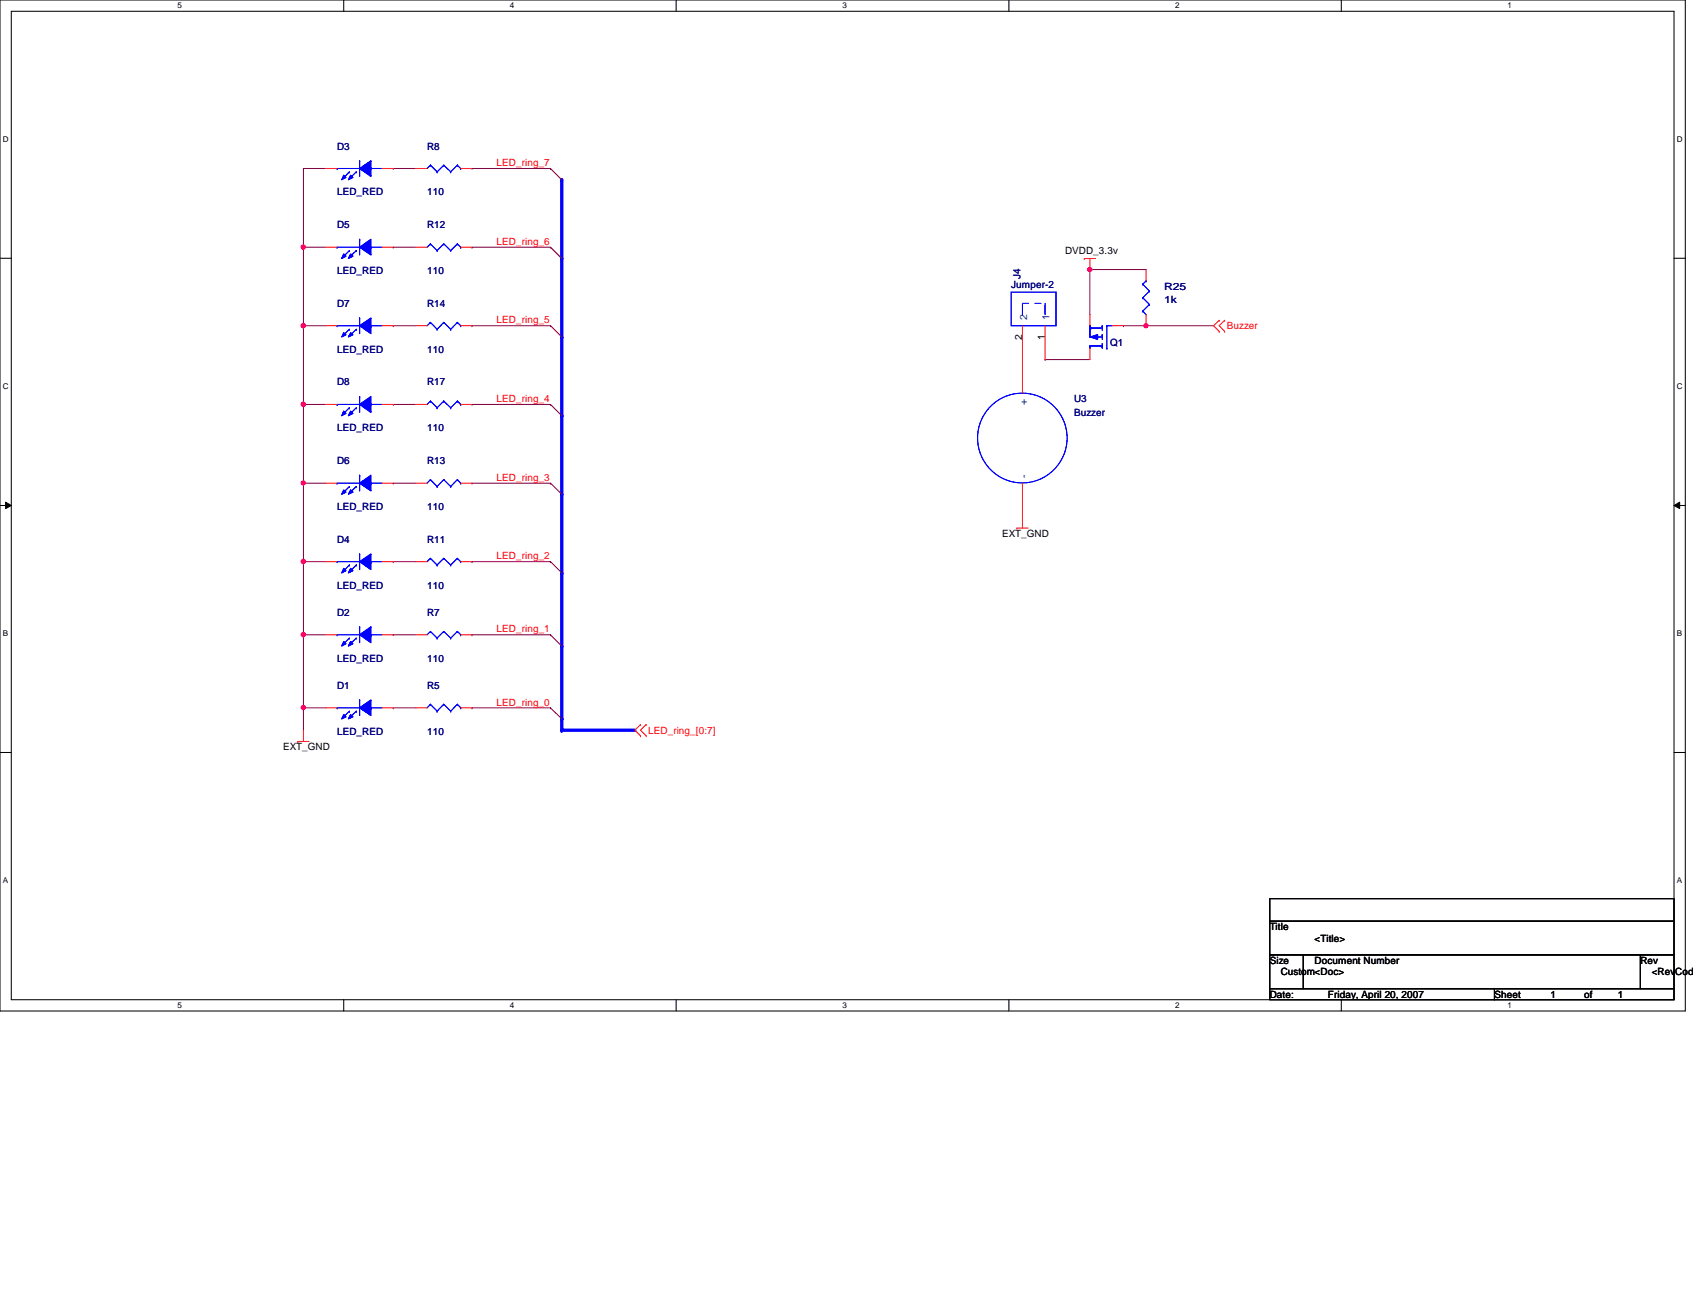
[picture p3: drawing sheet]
<svg xmlns="http://www.w3.org/2000/svg" width="279mm" height="216mm" viewBox="0 0 279 216" stroke-linecap="round" stroke-linejoin="round" font-family="sans-serif">
<path d="M0 0h278.1v166.9h-278.1zM1.9 1.9h274.4v163.1h-274.4z" fill="none" stroke="#000" stroke-width=".17"/>
<g fill="#fff">
<path d="M29.3 .2h.7v1.5h-.7z"/>
<path d="M29.3 165.2h.7v1.5h-.7z"/>
</g>
<path d="M56.7 0v1.9M56.7 165v1.9" fill="none" stroke="#000" stroke-width=".17"/>
<g fill="#fff">
<path d="M84.2 .2h.7v1.5h-.7z"/>
<path d="M84.2 165.2h.7v1.5h-.7z"/>
</g>
<path d="M111.6 0v1.9M111.6 165v1.9" fill="none" stroke="#000" stroke-width=".17"/>
<g fill="#fff">
<path d="M139 .2h.7v1.5h-.7z"/>
<path d="M139 165.2h.7v1.5h-.7z"/>
</g>
<path d="M166.5 0v1.9M166.5 165v1.9" fill="none" stroke="#000" stroke-width=".17"/>
<g fill="#fff">
<path d="M193.9 .2h.7v1.5h-.7z"/>
<path d="M193.9 165.2h.7v1.5h-.7z"/>
</g>
<path d="M221.4 0v1.9M221.4 165v1.9" fill="none" stroke="#000" stroke-width=".17"/>
<g fill="#fff">
<path d="M248.8 .2h.7v1.5h-.7z"/>
<path d="M248.8 165.2h.7v1.5h-.7z"/>
<path d="M.5 22.2h.9v1.5h-.9z"/>
<path d="M276.7 22.2h1v1.5h-1z"/>
<path d="M.5 63h.9v1.5h-.9z"/>
<path d="M276.7 63h1v1.5h-1z"/>
</g>
<path d="M0 42.6h1.9M276.3 42.6h1.8" fill="none" stroke="#000" stroke-width=".17"/>
<g fill="#fff">
<path d="M.5 103.8h.8v1.5h-.8z"/>
<path d="M276.7 103.8h.9v1.5h-.9z"/>
</g>
<path d="M0 83.4h1.9M.9 82.9l1 .5-1 .5zM276.3 83.4l.9-.5v1zM276.3 83.4h1.8" fill="none" stroke="#000" stroke-width=".17"/>
<path d="M.9 82.9l1 .5-1 .5zM276.3 83.4l.9-.5v1z" fill="#000"/>
<g fill="#fff">
<path d="M.5 144.6h.8v1.4h-.8z"/>
<path d="M276.7 144.6h.9v1.4h-.9z"/>
</g>
<path d="M0 124.2h1.9M276.3 124.2h1.8" fill="none" stroke="#000" stroke-width=".17"/>
<g fill="none" stroke="#800040" stroke-width=".17">
<path d="M50.1 27.8h.1M50.1 27.8h3.7M64.9 27.8h.1M64.9 27.8h3.7M77.9 27.8h.1M77.9 27.8h12.9M50.1 53.8h.1M50.1 40.8h.1M50.1 53.8h3.7M50.1 40.8h3.7M64.9 53.8h.1M64.9 40.8h.1"/>
<path d="M64.9 53.8h3.7M64.9 40.8h3.7M77.9 53.8h.1M77.9 40.8h.1M77.9 53.8h12.9M77.9 40.8h12.9M50.1 79.8h.1M50.1 66.8h.1M50.1 79.8h3.7M50.1 66.8h3.7M64.9 79.8h.1M64.9 66.8h.1"/>
<path d="M64.9 79.8h3.7M64.9 66.8h3.7M77.9 79.8h.1M77.9 66.8h.1M77.9 79.8h12.9M77.9 66.8h12.9M50.1 92.7h.1M50.1 92.7h3.7M64.9 92.7h.1M64.9 92.7h3.7M77.9 92.7h.1M77.9 92.7h12.9"/>
<path d="M50.1 116.8h.1M50.1 104.8h.1M50.1 116.8h3.7M50.1 104.8h3.7M64.9 116.8h.1M64.9 104.8h.1M64.9 116.8h3.7M64.9 104.8h3.7M77.9 116.8h.1M77.9 104.8h.1M77.9 116.8h12.9M77.9 104.8h12.9"/>
</g>
<path d="M92.7 29.7v13" fill="none" stroke="#00f" stroke-width=".55"/>
<circle cx="92.7" cy="29.7" r=".28" fill="#00f"/>
<path d="M92.7 42.7v12.9" fill="none" stroke="#00f" stroke-width=".55"/>
<circle cx="92.7" cy="42.7" r=".28" fill="#00f"/>
<path d="M92.7 55.6v13" fill="none" stroke="#00f" stroke-width=".55"/>
<circle cx="92.7" cy="55.6" r=".28" fill="#00f"/>
<path d="M92.7 68.6v13" fill="none" stroke="#00f" stroke-width=".55"/>
<circle cx="92.7" cy="68.6" r=".28" fill="#00f"/>
<path d="M92.7 81.6v13" fill="none" stroke="#00f" stroke-width=".55"/>
<circle cx="92.7" cy="81.6" r=".28" fill="#00f"/>
<path d="M92.7 94.6v12" fill="none" stroke="#00f" stroke-width=".55"/>
<circle cx="92.7" cy="94.6" r=".28" fill="#00f"/>
<path d="M92.7 106.6v12.1" fill="none" stroke="#00f" stroke-width=".55"/>
<circle cx="92.7" cy="106.6" r=".28" fill="#00f"/>
<path d="M92.7 118.7v1.8" fill="none" stroke="#00f" stroke-width=".55"/>
<circle cx="92.7" cy="118.7" r=".28" fill="#00f"/>
<path d="M92.7 120.5h12.1" fill="none" stroke="#00f" stroke-width=".55"/>
<circle cx="92.7" cy="120.5" r=".28" fill="#00f"/>
<path d="M179.9 44.5h.1M179.9 44.5v7.4" fill="none" stroke="#800040" stroke-width=".17"/>
<circle cx="179.9" cy="44.5" r=".36" fill="#f0f"/>
<circle cx="179.9" cy="44.5" r=".36" fill="none" stroke="#f0f" stroke-width=".17"/>
<path d="M189.1 53.8h.1M189.1 53.8h11.2" fill="none" stroke="#800040" stroke-width=".17"/>
<circle cx="189.1" cy="53.8" r=".36" fill="#f0f"/>
<circle cx="189.1" cy="53.8" r=".36" fill="none" stroke="#f0f" stroke-width=".17"/>
<path d="M50.1 27.8h.1M50.1 27.8v26M50.1 40.8h.1M172.5 59.4h.1M172.5 59.4h7.4" fill="none" stroke="#800040" stroke-width=".17"/>
<circle cx="50.1" cy="53.8" r=".36" fill="#f0f"/>
<circle cx="50.1" cy="53.8" r=".36" fill="none" stroke="#f0f" stroke-width=".17"/>
<circle cx="50.1" cy="40.8" r=".37" fill="#f0f"/>
<circle cx="50.1" cy="40.8" r=".37" fill="none" stroke="#f0f" stroke-width=".17"/>
<path d="M50.1 79.8h.1M50.1 79.8v12.9" fill="none" stroke="#800040" stroke-width=".17"/>
<circle cx="50.1" cy="79.7" r=".36" fill="#f0f"/>
<circle cx="50.1" cy="79.7" r=".36" fill="none" stroke="#f0f" stroke-width=".17"/>
<path d="M50.1 116.8h.1M50.1 116.8v3.7" fill="none" stroke="#800040" stroke-width=".17"/>
<circle cx="50.1" cy="116.8" r=".36" fill="#f0f"/>
<circle cx="50.1" cy="116.8" r=".36" fill="none" stroke="#f0f" stroke-width=".17"/>
<path d="M50.1 53.8h.1M50.1 53.8v13" fill="none" stroke="#800040" stroke-width=".17"/>
<circle cx="50.1" cy="53.8" r=".36" fill="#f0f"/>
<circle cx="50.1" cy="53.8" r=".36" fill="none" stroke="#f0f" stroke-width=".17"/>
<path d="M50.1 66.8h.1M50.1 66.8v13" fill="none" stroke="#800040" stroke-width=".17"/>
<circle cx="50.1" cy="66.7" r=".37" fill="#f0f"/>
<circle cx="50.1" cy="66.7" r=".37" fill="none" stroke="#f0f" stroke-width=".17"/>
<path d="M50.1 92.7h.1M50.1 92.7v12.1" fill="none" stroke="#800040" stroke-width=".17"/>
<circle cx="50.1" cy="92.7" r=".37" fill="#f0f"/>
<circle cx="50.1" cy="92.7" r=".37" fill="none" stroke="#f0f" stroke-width=".17"/>
<path d="M50.1 104.8h.1M50.1 104.8v12" fill="none" stroke="#800040" stroke-width=".17"/>
<circle cx="50.1" cy="104.7" r=".37" fill="#f0f"/>
<circle cx="50.1" cy="104.7" r=".37" fill="none" stroke="#f0f" stroke-width=".17"/>
<g fill="none" stroke="#800040" stroke-width=".17">
<path d="M90.8 27.8h.1M90.8 27.8l1.9 1.9M90.8 53.8h.1M90.8 40.8h.1M90.8 53.8l1.9 1.8M90.8 40.8l1.9 1.9M179.9 44.5h.1M179.9 44.5h9.2M185.4 53.8h.1M185.4 53.8h3.7M90.8 79.8h.1M90.8 66.8h.1"/>
<path d="M90.8 79.8l1.9 1.8M90.8 66.8l1.9 1.8M90.8 92.7h.1M90.8 92.7l1.9 1.9M90.8 116.8h.1M90.8 104.8h.1M90.8 116.8l1.9 1.9M90.8 104.8l1.9 1.8"/>
</g>
<g fill="none" stroke="#f00" stroke-width=".17">
<path d="M68.6 40.8h1.9M76 40.8h1.9M178.9 42.7h.1M178.9 42.7h1.9M179.9 44.5h.1M179.9 42.7v1.8M189.1 44.5v1.9M189.1 51.9v1.9M201.2 52.9h.1M201.2 54.7h.1M201.2 52.9l-.9 .9 .9 .9M202.1 54.7h.1"/>
<path d="M202.1 52.9h.1M202.1 52.9l-.9 .9 .9 .9M68.6 66.8h1.9M76 66.8h1.9M68.6 92.7h1.9M76 92.7h1.9M167.8 87.2h.1M167.8 87.2h1.9M168.7 85.3h.1M168.7 85.3v1.9M105.7 119.6h.1M105.7 119.6l-.9 .9 .9 1"/>
<path d="M106.6 119.6h.1M106.6 119.6l-.9 .9 .9 1M49.1 122.4h.1M49.1 122.4h1.9M50.1 120.5h.1M50.1 120.5v1.9M105.7 121.5h.1M106.6 121.5h.1"/>
</g>
<path d="M209.5 148.3h66.8v3.8h-66.8zM209.5 152.1h66.8v5.5h-66.8zM209.5 157.6h5.6v5.6h-5.6zM215.1 157.6h55.6v5.6h-55.6zM270.7 157.6h5.6v5.6h-5.6zM209.5 163.2h37.1v1.8h-37.1zM246.6 163.2h29.7v1.8h-29.7z" fill="none" stroke="#000" stroke-width=".17"/>
<g fill="none" stroke="#00f" stroke-width=".17">
<path d="M71 40.3h.1M71 40.3l-.5 .5M71 40.3l1.1 1.1M72.1 41.4h.1M73.2 40.3h.1M73.2 40.3l-1.1 1.1M73.2 40.3l1.2 1.1M74.4 41.4h.1M75.5 40.3h.1M75.5 40.3l-1.1 1.1M75.5 40.3l.5 .5M76 40.8h.1"/>
<path d="M188.6 51.4h.1M188.6 49.1h.1M188.6 46.9h.1M188.6 51.4l.5 .5M188.6 49.1l1.1 1.1M188.6 46.9l1.1 1.1M189.1 46.4h.1M189.1 46.4l-.5 .5M189.7 50.2h.1M189.7 48h.1M189.7 50.2l-1.1 1.2M189.7 48l-1.1 1.1"/>
<path d="M71 66.2h.1M71 66.2l-.5 .6M71 66.2l1.1 1.1M72.1 67.3h.1M73.2 66.2h.1M73.2 66.2l-1.1 1.1M73.2 66.2l1.2 1.1M74.4 67.3h.1M75.5 66.2h.1M75.5 66.2l-1.1 1.1M75.5 66.2l.5 .6M76 66.8h.1"/>
<path d="M71 92.2h.1M71 92.2l-.5 .5M71 92.2l1.1 1.1M72.1 93.3h.1M73.2 92.2h.1M73.2 92.2l-1.1 1.1M73.2 92.2l1.2 1.1M74.4 93.3h.1M75.5 92.2h.1M75.5 92.2l-1.1 1.1M75.5 92.2l.5 .5M76 92.7h.1"/>
<path d="M55.6 116.8h.1M55.6 116.8h3.8M59.4 115.5h.1M59.4 115.5v2.6M61.2 116.8h.1M61.2 116.8h1.8"/>
</g>
<path d="M59.4 116.8l1.8-1.3v2.6z" fill-rule="evenodd" fill="#00f"/>
<path d="M59.4 116.8l1.8-1.3v2.6z" fill="none" stroke="#00f" stroke-width=".17"/>
<path d="M56.7 117.9l.4 .4-.7 .4z" fill-rule="evenodd" fill="#00f"/>
<path d="M56.7 117.9l.4 .4-.7 .4z" fill="none" stroke="#00f" stroke-width=".17"/>
<path d="M57.9 117.9l.4 .4-.8 .4z" fill-rule="evenodd" fill="#00f"/>
<path d="M55.6 116.8h.1M55.6 116.8h3.8M57.7 117.4h.1M57.7 117.4l-1.1 1.1M57.9 117.9l.4 .4-.8 .4zM58.8 117.4h.1M58.8 117.4l-1.1 1.1M59.4 115.5h.1M59.4 115.5v2.6M61.2 116.8h.1M61.2 116.8h1.8" fill="none" stroke="#00f" stroke-width=".17"/>
<path d="M59.4 116.8l1.8-1.3v2.6z" fill-rule="evenodd" fill="#00f"/>
<path d="M59.4 116.8l1.8-1.3v2.6z" fill="none" stroke="#00f" stroke-width=".17"/>
<path d="M56.7 117.9l.4 .4-.7 .4z" fill-rule="evenodd" fill="#00f"/>
<path d="M56.7 117.9l.4 .4-.7 .4z" fill="none" stroke="#00f" stroke-width=".17"/>
<path d="M57.9 117.9l.4 .4-.8 .4z" fill-rule="evenodd" fill="#00f"/>
<path d="M55.6 79.8h.1M55.6 79.8h3.8M59.4 78.4h.1M59.4 78.4v2.6M61.2 79.8h.1M61.2 79.8h1.8M57.7 117.4h.1M57.7 117.4l-1.1 1.1M57.9 117.9l.4 .4-.8 .4zM58.8 117.4h.1M58.8 117.4l-1.1 1.1" fill="none" stroke="#00f" stroke-width=".17"/>
<path d="M53.8 116.8h1.8M63 116.8h1.9" fill="none" stroke="#f00" stroke-width=".17"/>
<path d="M59.4 79.8l1.8-1.4v2.6z" fill-rule="evenodd" fill="#00f"/>
<path d="M59.4 79.8l1.8-1.4v2.6z" fill="none" stroke="#00f" stroke-width=".17"/>
<path d="M56.7 80.9l.4 .3-.7 .4z" fill-rule="evenodd" fill="#00f"/>
<path d="M56.7 80.9l.4 .3-.7 .4z" fill="none" stroke="#00f" stroke-width=".17"/>
<path d="M57.9 80.9l.4 .3-.8 .4z" fill-rule="evenodd" fill="#00f"/>
<path d="M55.6 79.8h.1M55.6 79.8h3.8M59.4 78.4h.1M59.4 78.4v2.6M61.2 79.8h.1M61.2 79.8h1.8M57.7 80.3h.1M57.7 80.3l-1.1 1.1M57.9 80.9l.4 .3-.8 .4zM58.8 80.3h.1M58.8 80.3l-1.1 1.1" fill="none" stroke="#00f" stroke-width=".17"/>
<path d="M59.4 79.8l1.8-1.4v2.6z" fill-rule="evenodd" fill="#00f"/>
<path d="M59.4 79.8l1.8-1.4v2.6z" fill="none" stroke="#00f" stroke-width=".17"/>
<path d="M56.7 80.9l.4 .3-.7 .4z" fill-rule="evenodd" fill="#00f"/>
<path d="M56.7 80.9l.4 .3-.7 .4z" fill="none" stroke="#00f" stroke-width=".17"/>
<path d="M57.9 80.9l.4 .3-.8 .4z" fill-rule="evenodd" fill="#00f"/>
<path d="M55.6 53.8h.1M55.6 53.8h3.8M59.4 52.5h.1M59.4 52.5v2.6M61.2 53.8h.1M61.2 53.8h1.8M57.7 80.3h.1M57.7 80.3l-1.1 1.1M57.9 80.9l.4 .3-.8 .4zM58.8 80.3h.1M58.8 80.3l-1.1 1.1" fill="none" stroke="#00f" stroke-width=".17"/>
<path d="M53.8 79.8h1.8M63 79.8h1.9" fill="none" stroke="#f00" stroke-width=".17"/>
<path d="M59.4 53.8l1.8-1.3v2.6z" fill-rule="evenodd" fill="#00f"/>
<path d="M59.4 53.8l1.8-1.3v2.6z" fill="none" stroke="#00f" stroke-width=".17"/>
<path d="M56.7 54.9l.4 .3-.7 .4z" fill-rule="evenodd" fill="#00f"/>
<path d="M56.7 54.9l.4 .3-.7 .4z" fill="none" stroke="#00f" stroke-width=".17"/>
<path d="M57.9 54.9l.4 .3-.8 .4z" fill-rule="evenodd" fill="#00f"/>
<path d="M55.6 53.8h.1M55.6 53.8h3.8M57.7 54.4h.1M57.7 54.4l-1.1 1.1M57.9 54.9l.4 .3-.8 .4zM58.8 54.4h.1M58.8 54.4l-1.1 1.1M59.4 52.5h.1M59.4 52.5v2.6M61.2 53.8h.1M61.2 53.8h1.8" fill="none" stroke="#00f" stroke-width=".17"/>
<path d="M59.4 53.8l1.8-1.3v2.6z" fill-rule="evenodd" fill="#00f"/>
<path d="M59.4 53.8l1.8-1.3v2.6z" fill="none" stroke="#00f" stroke-width=".17"/>
<path d="M56.7 54.9l.4 .3-.7 .4z" fill-rule="evenodd" fill="#00f"/>
<path d="M56.7 54.9l.4 .3-.7 .4z" fill="none" stroke="#00f" stroke-width=".17"/>
<path d="M57.9 54.9l.4 .3-.8 .4z" fill-rule="evenodd" fill="#00f"/>
<g fill="none" stroke="#00f" stroke-width=".17">
<path d="M55.6 27.8h.1M55.6 27.8h3.8M59.4 26.5h.1M59.4 26.5v2.6M61.2 27.8h.1M61.2 27.8h1.8M57.7 54.4h.1M57.7 54.4l-1.1 1.1M57.9 54.9l.4 .3-.8 .4zM58.8 54.4h.1M58.8 54.4l-1.1 1.1M71 116.2h.1"/>
<path d="M71 116.2l-.5 .6M71 116.2l1.1 1.2M72.1 117.4h.1M73.2 116.2h.1M73.2 116.2l-1.1 1.2M73.2 116.2l1.2 1.2M74.4 117.4h.1M75.5 116.2h.1M75.5 116.2l-1.1 1.2M75.5 116.2l.5 .6M76 116.8h.1"/>
</g>
<path d="M53.8 53.8h1.8M63 53.8h1.9M68.6 116.8h1.9M76 116.8h1.9" fill="none" stroke="#f00" stroke-width=".17"/>
<path d="M59.4 27.8l1.8-1.3v2.6z" fill-rule="evenodd" fill="#00f"/>
<path d="M59.4 27.8l1.8-1.3v2.6z" fill="none" stroke="#00f" stroke-width=".17"/>
<path d="M56.7 28.9l.4 .4-.7 .4z" fill-rule="evenodd" fill="#00f"/>
<path d="M56.7 28.9l.4 .4-.7 .4z" fill="none" stroke="#00f" stroke-width=".17"/>
<path d="M57.9 28.9l.4 .4-.8 .4z" fill-rule="evenodd" fill="#00f"/>
<path d="M55.6 27.8h.1M55.6 27.8h3.8M57.7 28.4h.1M57.7 28.4l-1.1 1.1M57.9 28.9l.4 .4-.8 .4zM58.8 28.4h.1M58.8 28.4l-1.1 1.1M59.4 26.5h.1M59.4 26.5v2.6M61.2 27.8h.1M61.2 27.8h1.8" fill="none" stroke="#00f" stroke-width=".17"/>
<path d="M59.4 27.8l1.8-1.3v2.6z" fill-rule="evenodd" fill="#00f"/>
<path d="M59.4 27.8l1.8-1.3v2.6z" fill="none" stroke="#00f" stroke-width=".17"/>
<path d="M56.7 28.9l.4 .4-.7 .4z" fill-rule="evenodd" fill="#00f"/>
<path d="M56.7 28.9l.4 .4-.7 .4z" fill="none" stroke="#00f" stroke-width=".17"/>
<path d="M57.9 28.9l.4 .4-.8 .4z" fill-rule="evenodd" fill="#00f"/>
<g fill="none" stroke="#00f" stroke-width=".17">
<path d="M57.7 28.4h.1M57.7 28.4l-1.1 1.1M57.9 28.9l.4 .4-.8 .4zM58.8 28.4h.1M58.8 28.4l-1.1 1.1M166.9 48.2h7.4v5.6h-7.4zM168.7 50.1v1.8M172.5 50.1v1.8M55.6 104.8h.1M55.6 104.8h3.8M59.4 103.5h.1M59.4 103.5v2.6"/>
<path d="M61.2 104.8h.1M61.2 104.8h1.8"/>
</g>
<path d="M53.8 27.8h1.8M63 27.8h1.9M168.7 53.8v5.6M172.5 53.8v5.6" fill="none" stroke="#f00" stroke-width=".17"/>
<path d="M168.7 50.1h3.8M172.5 50.1h.1" fill="none" stroke="#fff" stroke-width=".17" stroke-dasharray="1 1 1 1 1 1 1 1"/>
<path d="M168.7 50.1h3.8M172.5 50.1h.1" fill="none" stroke="#00f" stroke-width=".17" stroke-dasharray="1 1 1 1 1 1 1 1"/>
<path d="M59.4 104.8l1.8-1.3v2.6z" fill-rule="evenodd" fill="#00f"/>
<path d="M59.4 104.8l1.8-1.3v2.6z" fill="none" stroke="#00f" stroke-width=".17"/>
<path d="M56.7 105.9l.4 .4-.7 .3z" fill-rule="evenodd" fill="#00f"/>
<path d="M56.7 105.9l.4 .4-.7 .3z" fill="none" stroke="#00f" stroke-width=".17"/>
<path d="M57.9 105.9l.4 .4-.8 .3z" fill-rule="evenodd" fill="#00f"/>
<path d="M55.6 104.8h.1M55.6 104.8h3.8M57.7 105.3h.1M57.7 105.3l-1.1 1.1M57.9 105.9l.4 .4-.8 .3zM58.8 105.3h.1M58.8 105.3l-1.1 1.1M59.4 103.5h.1M59.4 103.5v2.6M61.2 104.8h.1M61.2 104.8h1.8" fill="none" stroke="#00f" stroke-width=".17"/>
<path d="M59.4 104.8l1.8-1.3v2.6z" fill-rule="evenodd" fill="#00f"/>
<path d="M59.4 104.8l1.8-1.3v2.6z" fill="none" stroke="#00f" stroke-width=".17"/>
<path d="M56.7 105.9l.4 .4-.7 .3z" fill-rule="evenodd" fill="#00f"/>
<path d="M56.7 105.9l.4 .4-.7 .3z" fill="none" stroke="#00f" stroke-width=".17"/>
<path d="M57.9 105.9l.4 .4-.8 .3z" fill-rule="evenodd" fill="#00f"/>
<g fill="none" stroke="#00f" stroke-width=".17">
<path d="M59.4 39.5h.1M59.4 39.5v2.6M71 27.3h.1M71 27.3l-.5 .5M71 27.3l1.1 1.1M72.1 28.4h.1M73.2 27.3h.1M73.2 27.3l-1.1 1.1M73.2 27.3l1.2 1.1M74.4 28.4h.1M75.5 27.3h.1M75.5 27.3l-1.1 1.1"/>
<path d="M75.5 27.3l.5 .5M76 27.8h.1M55.6 40.8h.1M55.6 40.8h3.8M61.2 40.8h.1M61.2 40.8h1.8M71 53.2h.1M71 53.2l-.5 .6M71 53.2l1.1 1.2M72.1 54.4h.1M73.2 53.2h.1M73.2 53.2l-1.1 1.2"/>
<path d="M73.2 53.2l1.2 1.2M74.4 54.4h.1M75.5 53.2h.1M75.5 53.2l-1.1 1.2M75.5 53.2l.5 .6M76 53.8h.1M71 79.2h.1M71 79.2l-.5 .6M71 79.2l1.1 1.1M73.2 79.2h.1M73.2 79.2l-1.1 1.1M73.2 79.2l1.2 1.1"/>
<path d="M75.5 79.2h.1M75.5 79.2l-1.1 1.1M75.5 79.2l.5 .6M76 79.8h.1M72.1 80.3h.1M74.4 80.3h.1M57.7 105.3h.1M57.7 105.3l-1.1 1.1M57.9 105.9l.4 .4-.8 .3zM58.8 105.3h.1M58.8 105.3l-1.1 1.1M71 104.2h.1"/>
<path d="M71 104.2l-.5 .6M71 104.2l1.1 1.1M72.1 105.3h.1M73.2 104.2h.1M73.2 104.2l-1.1 1.1M73.2 104.2l1.2 1.1M74.4 105.3h.1M75.5 104.2h.1M75.5 104.2l-1.1 1.1M75.5 104.2l.5 .6M76 104.8h.1"/>
<circle cx="168.7" cy="72.3" r="7.4"/>
</g>
<path d="M68.6 27.8h1.9M76 27.8h1.9M68.6 53.8h1.9M76 53.8h1.9M168.7 59.4v5.5M68.6 79.8h1.9M76 79.8h1.9M168.7 79.8v5.5M53.8 104.8h1.8M63 104.8h1.9M68.6 104.8h1.9M76 104.8h1.9" fill="none" stroke="#f00" stroke-width=".17"/>
<path d="M59.4 40.8l1.8-1.3v2.6z" fill-rule="evenodd" fill="#00f"/>
<path d="M59.4 40.8l1.8-1.3v2.6z" fill="none" stroke="#00f" stroke-width=".17"/>
<path d="M56.7 41.9l.4 .4-.7 .4z" fill-rule="evenodd" fill="#00f"/>
<path d="M56.7 41.9l.4 .4-.7 .4z" fill="none" stroke="#00f" stroke-width=".17"/>
<path d="M57.9 41.9l.4 .4-.8 .4z" fill-rule="evenodd" fill="#00f"/>
<path d="M59.4 39.5h.1M59.4 39.5v2.6M55.6 40.8h.1M55.6 40.8h3.8M57.7 41.4h.1M57.7 41.4l-1.1 1.1M57.9 41.9l.4 .4-.8 .4zM58.8 41.4h.1M58.8 41.4l-1.1 1.1M61.2 40.8h.1M61.2 40.8h1.8" fill="none" stroke="#00f" stroke-width=".17"/>
<path d="M59.4 40.8l1.8-1.3v2.6z" fill-rule="evenodd" fill="#00f"/>
<path d="M59.4 40.8l1.8-1.3v2.6z" fill="none" stroke="#00f" stroke-width=".17"/>
<path d="M56.7 41.9l.4 .4-.7 .4z" fill-rule="evenodd" fill="#00f"/>
<path d="M56.7 41.9l.4 .4-.7 .4z" fill="none" stroke="#00f" stroke-width=".17"/>
<path d="M57.9 41.9l.4 .4-.8 .4z" fill-rule="evenodd" fill="#00f"/>
<path d="M57.7 41.4h.1M57.7 41.4l-1.1 1.1M57.9 41.9l.4 .4-.8 .4zM58.8 41.4h.1M58.8 41.4l-1.1 1.1M55.6 66.8h.1M55.6 66.8h3.8M59.4 65.4h.1M59.4 65.4v2.7M61.2 66.8h.1M61.2 66.8h1.8" fill="none" stroke="#00f" stroke-width=".17"/>
<path d="M53.8 40.8h1.8M63 40.8h1.9" fill="none" stroke="#f00" stroke-width=".17"/>
<path d="M59.4 66.8l1.8-1.4v2.7z" fill-rule="evenodd" fill="#00f"/>
<path d="M59.4 66.8l1.8-1.4v2.7z" fill="none" stroke="#00f" stroke-width=".17"/>
<path d="M56.7 67.9l.4 .3-.7 .4z" fill-rule="evenodd" fill="#00f"/>
<path d="M56.7 67.9l.4 .3-.7 .4z" fill="none" stroke="#00f" stroke-width=".17"/>
<path d="M57.9 67.9l.4 .3-.8 .4z" fill-rule="evenodd" fill="#00f"/>
<path d="M55.6 66.8h.1M55.6 66.8h3.8M57.7 67.3h.1M57.7 67.3l-1.1 1.1M57.9 67.9l.4 .3-.8 .4zM58.8 67.3h.1M58.8 67.3l-1.1 1.1M59.4 65.4h.1M59.4 65.4v2.7M61.2 66.8h.1M61.2 66.8h1.8" fill="none" stroke="#00f" stroke-width=".17"/>
<path d="M59.4 66.8l1.8-1.4v2.7z" fill-rule="evenodd" fill="#00f"/>
<path d="M59.4 66.8l1.8-1.4v2.7z" fill="none" stroke="#00f" stroke-width=".17"/>
<path d="M56.7 67.9l.4 .3-.7 .4z" fill-rule="evenodd" fill="#00f"/>
<path d="M56.7 67.9l.4 .3-.7 .4z" fill="none" stroke="#00f" stroke-width=".17"/>
<path d="M57.9 67.9l.4 .3-.8 .4z" fill-rule="evenodd" fill="#00f"/>
<path d="M57.7 67.3h.1M57.7 67.3l-1.1 1.1M57.9 67.9l.4 .3-.8 .4zM58.8 67.3h.1M58.8 67.3l-1.1 1.1M55.6 92.7h.1M55.6 92.7h3.8M59.4 91.4h.1M59.4 91.4v2.6M61.2 92.7h.1M61.2 92.7h1.8" fill="none" stroke="#00f" stroke-width=".17"/>
<path d="M53.8 66.8h1.8M63 66.8h1.9" fill="none" stroke="#f00" stroke-width=".17"/>
<path d="M59.4 92.7l1.8-1.3v2.6z" fill-rule="evenodd" fill="#00f"/>
<path d="M59.4 92.7l1.8-1.3v2.6z" fill="none" stroke="#00f" stroke-width=".17"/>
<path d="M56.7 93.8l.4 .4-.7 .4z" fill-rule="evenodd" fill="#00f"/>
<path d="M56.7 93.8l.4 .4-.7 .4z" fill="none" stroke="#00f" stroke-width=".17"/>
<path d="M57.9 93.8l.4 .4-.8 .4z" fill-rule="evenodd" fill="#00f"/>
<path d="M55.6 92.7h.1M55.6 92.7h3.8M57.7 93.3h.1M57.7 93.3l-1.1 1.1M57.9 93.8l.4 .4-.8 .4zM58.8 93.3h.1M58.8 93.3l-1.1 1.1M59.4 91.4h.1M59.4 91.4v2.6M61.2 92.7h.1M61.2 92.7h1.8" fill="none" stroke="#00f" stroke-width=".17"/>
<path d="M59.4 92.7l1.8-1.3v2.6z" fill-rule="evenodd" fill="#00f"/>
<path d="M59.4 92.7l1.8-1.3v2.6z" fill="none" stroke="#00f" stroke-width=".17"/>
<path d="M56.7 93.8l.4 .4-.7 .4z" fill-rule="evenodd" fill="#00f"/>
<path d="M56.7 93.8l.4 .4-.7 .4z" fill="none" stroke="#00f" stroke-width=".17"/>
<path d="M57.9 93.8l.4 .4-.8 .4z" fill-rule="evenodd" fill="#00f"/>
<g fill="none" stroke="#00f" stroke-width=".17">
<path d="M179.9 57.1h.1M179.9 53.8h.1M179.9 54.1h.1M179.9 53.8v1.8M179.9 57.1v.4M179.9 57.1h2M179.9 54.1h2M180 54.1h.1M181.7 57.1h.1M181.9 57.1h.1M181.9 53.8h.1M181.9 55.2h.1"/>
<path d="M181.9 56.7h.1M181.9 53.8v.7M181.9 55.2v.8M181.9 56.7v.8M182.7 53.8h.1M182.7 57.5h.1M182.7 53.8h.9M182.7 53.8v3.7M57.7 93.3h.1M57.7 93.3l-1.1 1.1M57.9 93.8l.4 .4-.8 .4zM58.8 93.3h.1"/>
<path d="M58.8 93.3l-1.1 1.1"/>
</g>
<path d="M53.8 92.7h1.8M63 92.7h1.9" fill="none" stroke="#f00" stroke-width=".17"/>
<path d="M179.9 55.6l1.2-.4v.8z" fill="#00f"/>
<g fill="none" stroke="#00f" stroke-width=".17">
<path d="M179.9 55.6l1.2-.4v.8zM179.9 57.1h.1M179.9 53.8h.1M179.9 54.1h.1M179.9 53.8v1.8M179.9 57.1v.4M179.9 57.1h2M179.9 54.1h2M180 54.1h.1M180.8 55.6h1.1M181.7 57.1h.1M181.9 55.6h.1"/>
<path d="M181.9 57.1h.1M181.9 53.8h.1M181.9 55.2h.1M181.9 56.7h.1M181.9 53.8v.7M181.9 55.2v.8M181.9 56.7v.8M182.7 53.8h.1M182.7 57.5h.1M182.7 53.8h.9M182.7 53.8v3.7"/>
</g>
<path d="M179.9 55.6l1.2-.4v.8z" fill="#00f"/>
<path d="M179.9 55.6l1.2-.4v.8zM180.8 55.6h1.1M181.9 55.6h.1" fill="none" stroke="#00f" stroke-width=".17"/>
<path d="M179.9 51.9v1.9M179.9 57.5v1.9M183.6 53.8h1.8" fill="none" stroke="#f00" stroke-width=".17"/>
<circle cx="179.9" cy="44.5" r=".36" fill="#f0f"/>
<circle cx="179.9" cy="44.5" r=".36" fill="none" stroke="#f0f" stroke-width=".17"/>
<circle cx="189.1" cy="53.8" r=".36" fill="#f0f"/>
<circle cx="189.1" cy="53.8" r=".36" fill="none" stroke="#f0f" stroke-width=".17"/>
<circle cx="50.1" cy="53.8" r=".36" fill="#f0f"/>
<circle cx="50.1" cy="53.8" r=".36" fill="none" stroke="#f0f" stroke-width=".17"/>
<circle cx="50.1" cy="40.8" r=".37" fill="#f0f"/>
<circle cx="50.1" cy="40.8" r=".37" fill="none" stroke="#f0f" stroke-width=".17"/>
<circle cx="50.1" cy="79.7" r=".36" fill="#f0f"/>
<circle cx="50.1" cy="79.7" r=".36" fill="none" stroke="#f0f" stroke-width=".17"/>
<circle cx="50.1" cy="116.8" r=".36" fill="#f0f"/>
<circle cx="50.1" cy="116.8" r=".36" fill="none" stroke="#f0f" stroke-width=".17"/>
<circle cx="50.1" cy="53.8" r=".36" fill="#f0f"/>
<circle cx="50.1" cy="53.8" r=".36" fill="none" stroke="#f0f" stroke-width=".17"/>
<circle cx="50.1" cy="66.7" r=".37" fill="#f0f"/>
<circle cx="50.1" cy="66.7" r=".37" fill="none" stroke="#f0f" stroke-width=".17"/>
<circle cx="50.1" cy="92.7" r=".37" fill="#f0f"/>
<circle cx="50.1" cy="92.7" r=".37" fill="none" stroke="#f0f" stroke-width=".17"/>
<circle cx="50.1" cy="104.7" r=".37" fill="#f0f"/>
<circle cx="50.1" cy="104.7" r=".37" fill="none" stroke="#f0f" stroke-width=".17"/>
<g font-size="1.7" fill="#000080">
<text x="55.6" y="24.7">D3</text>
<text x="70.5" y="24.7">R8</text>
<text x="55.6" y="32.3">LED_RED</text>
<text x="70.5" y="32.3">110</text>
<text x="55.6" y="37.6">D5</text>
<text x="70.5" y="37.6">R12</text>
<text x="55.6" y="45.3">LED_RED</text>
<text x="70.5" y="45.3">110</text>
<text x="166.9" y="47.5">Jumper-2</text>
<text x="168.4" y="46" transform="rotate(-90 168.4 46)">J4</text>
<text x="192.1" y="47.8">R25</text>
<text x="55.6" y="50.6">D7</text>
<text x="70.5" y="50.6">R14</text>
<text x="192.1" y="50.1">1k</text>
<text x="55.6" y="58.2">LED_RED</text>
<text x="70.5" y="58.2">110</text>
<text x="183.2" y="57.1">Q1</text>
<text x="55.6" y="63.6">D8</text>
<text x="70.5" y="63.6">R17</text>
<text x="55.6" y="71.2">LED_RED</text>
<text x="70.5" y="71.2">110</text>
<text x="177.2" y="66.4">U3</text>
<text x="177.2" y="68.6">Buzzer</text>
<text x="55.6" y="76.6">D6</text>
<text x="70.5" y="76.6">R13</text>
<text x="55.6" y="84.2">LED_RED</text>
<text x="55.6" y="89.6">D4</text>
<text x="70.5" y="89.6">R11</text>
<text x="70.5" y="84.2">110</text>
<text x="55.6" y="101.6">D2</text>
<text x="55.6" y="97.2">LED_RED</text>
<text x="70.5" y="97.2">110</text>
<text x="70.5" y="101.6">R7</text>
<text x="55.6" y="113.7">D1</text>
<text x="55.6" y="109.2">LED_RED</text>
<text x="70.5" y="113.7">R5</text>
<text x="70.5" y="109.2">110</text>
<text x="55.6" y="121.3">LED_RED</text>
<text x="70.5" y="121.3">110</text>
</g>
<g font-size="1.7" fill="#f00">
<text x="82" y="27.4">LED_ring_7</text>
<text x="82" y="40.4">LED_ring_6</text>
<text x="82" y="53.4">LED_ring_5</text>
<text x="202.5" y="54.4">Buzzer</text>
<text x="82" y="66.4">LED_ring_4</text>
<text x="82" y="79.4">LED_ring_3</text>
<text x="82" y="92.3">LED_ring_2</text>
<text x="82" y="104.4">LED_ring_1</text>
<text x="82" y="116.5">LED_ring_0</text>
<text x="107" y="121.1">LED_ring_[0:7]</text>
</g>
<g font-size="1.7">
<text x="175.8" y="41.9">DVDD_3.3v</text>
<text x="168.7" y="56" transform="rotate(-90 168.7 56)">2</text>
<text x="172.4" y="56" transform="rotate(-90 172.4 56)">1</text>
<text x="165.4" y="88.6">EXT_GND</text>
<text x="46.7" y="123.9">EXT_GND</text>
<text x="209.5" y="153.5">Title</text>
<text x="217" y="155.4">&lt;Title&gt;</text>
<text x="209.5" y="159.1">Size</text>
<text x="211.4" y="161">Custom&lt;Doc&gt;</text>
<text x="217" y="159.1">Document Number</text>
<text x="270.7" y="159.1">Rev</text>
<text x="272.6" y="161">&lt;RevCode</text>
<text x="209.5" y="164.7">Date:</text>
<text x="219.2" y="164.7">Friday, April 20, 2007</text>
<text x="246.6" y="164.7">Sheet</text>
<text x="255.9" y="164.7">1</text>
<text x="261.5" y="164.7">of</text>
<text x="267" y="164.7">1</text>
</g>
<g font-size="1.7" fill="#004080">
<text x="169.5" y="52.8" transform="rotate(-90 169.5 52.8)">2</text>
<text x="173.2" y="52.8" transform="rotate(-90 173.2 52.8)">1</text>
<text x="169.5" y="66.8" transform="rotate(-90 169.5 66.8)">+</text>
<text x="169.5" y="78.8" transform="rotate(-90 169.5 78.8)">-</text>
</g>
<g font-size="1.3">
<text x="29.3" y="1.4">5</text>
<text x="84.2" y="1.4">4</text>
<text x="139" y="1.4">3</text>
<text x="193.9" y="1.4">2</text>
<text x="248.8" y="1.4">1</text>
<text x=".5" y="23.4">D</text>
<text x="276.7" y="23.4">D</text>
<text x=".5" y="64.2">C</text>
<text x="276.7" y="64.2">C</text>
<text x=".5" y="105">B</text>
<text x="276.7" y="105">B</text>
<text x=".5" y="145.8">A</text>
<text x="276.7" y="145.8">A</text>
<text x="29.3" y="166.4">5</text>
<text x="84.2" y="166.4">4</text>
<text x="139" y="166.4">3</text>
<text x="193.9" y="166.4">2</text>
<text x="248.8" y="166.4">1</text>
</g>
</svg>
